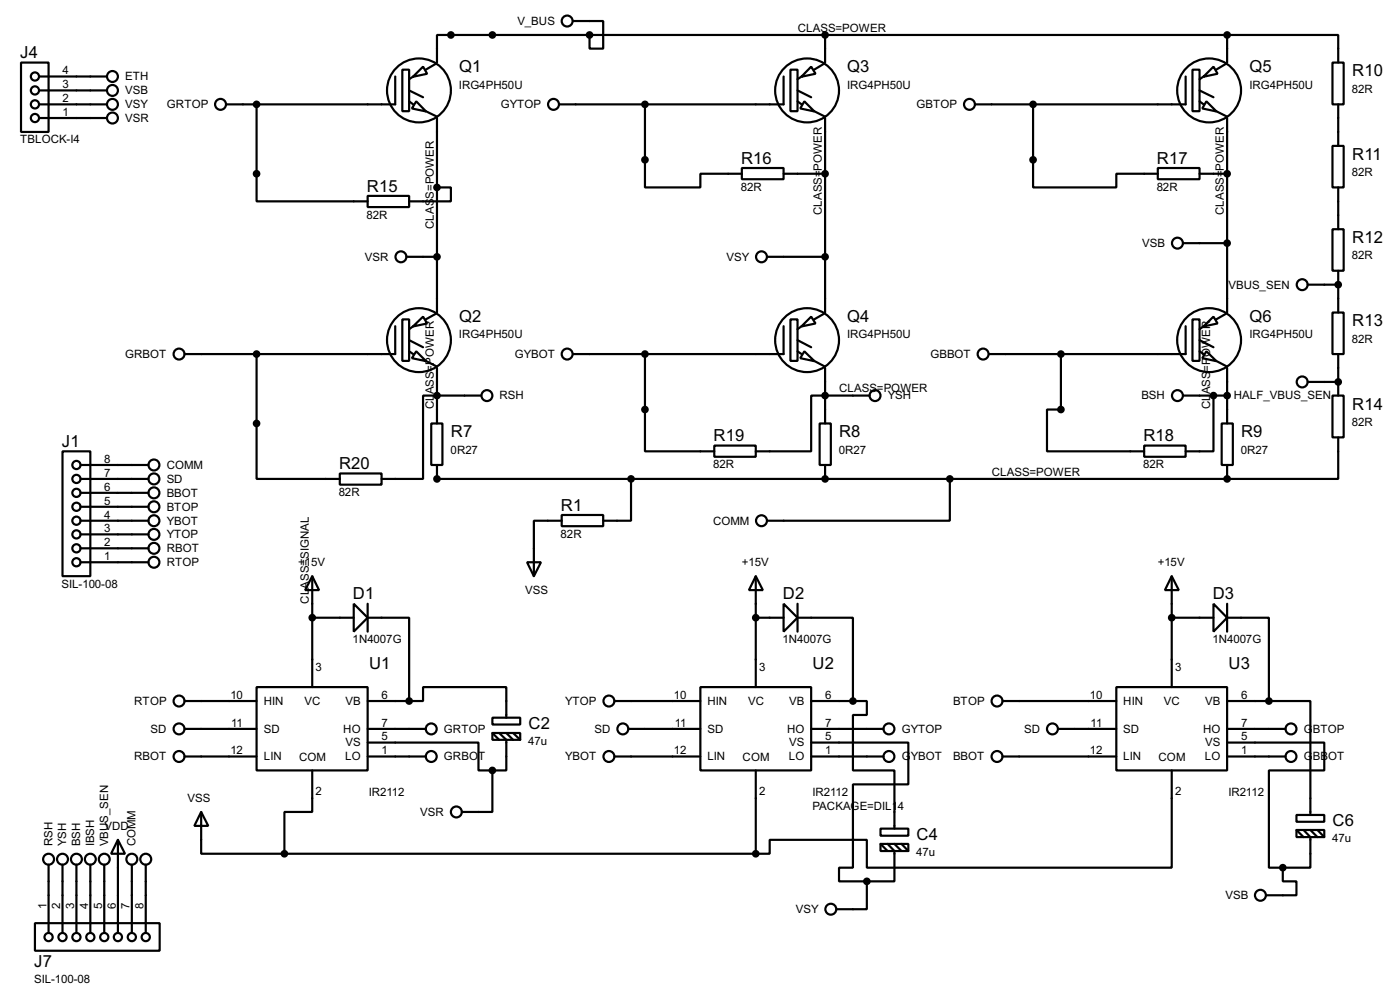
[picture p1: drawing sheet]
<svg xmlns="http://www.w3.org/2000/svg" width="256mm" height="180mm" viewBox="0 0 256 180" stroke-linecap="round" stroke-linejoin="round" font-family="sans-serif">
<g fill="none" stroke="#000" stroke-width=".4">
<path d="M3.9 11.5h5v12.7h-5zM7.2 19.1h12.4M7.2 14h12.4M7.2 16.6h12.4M47 19.1v17.8h20.4M72.4 14v5.1h-30.9M73.7 12.8h1.3v7.6h-1.3zM75 18.6l.7 .5M75 16.6l2.5 1.2M75.7 14.1l1.8-1.9 .8 1.3zM75.7 14l-.7 .5M76.3 18.6l1.8 1.8-2.6-.5z"/>
<path d="M79.8 11.7l-1.8 1.1M105 3.9h5.5v5h-2.5v-2.5M118.2 19.1v15.2h10.1v-2.5h7.6M143.6 14v5.1h-41.2M144.8 12.8h1.3v7.6h-1.3zM146.1 18.6l.8 .5M146.1 16.6l2.5 1.2M146.9 14l-.8 .5M147.4 18.6l1.8 1.8-2.6-.5zM148.6 12.2l.8 1.3-2.6 .6zM150.9 11.7l-1.7 1.1M151.2 6.4v5.1"/>
<path d="M189.3 19.1v15.2h15.2v-2.5h7.6M217.2 14v5.1h-38.6M218.5 12.8h1.3v7.6h-1.3zM219.8 18.6l.7 .5M219.8 16.6l2.5 1.2M220.5 14.1l1.8-1.9 .8 1.3zM220.5 14l-.7 .5M221 18.6l1.9 1.8-2.6-.5zM224.6 11.7l-1.8 1.1M224.8 6.4h-144.7v5.1M224.8 6.4h20.4v5.1M224.8 6.4v5.1"/>
<path d="M244.1 11.5h2.1v7.6h-2.1zM245.2 19.1v7.6M7.2 21.6h12.4M67.4 35.9h7.6v2h-7.6zM78 20.4l2.1 1M80.1 34.3h2.5v2.6h-7.6M80.1 21.6v35.6M135.9 30.8h7.7v2h-7.7zM143.6 31.8h7.6M149.2 20.4l2 1M151.2 21.6v35.6M212.1 30.8h7.7v2h-7.7z"/>
<path d="M219.8 31.8h5M222.8 20.4l2 1M224.8 21.6v35.6M244.1 26.7h2.1v7.6h-2.1zM245.2 34.3v7.7M72.4 59.7v5.1h-38.6M73.7 58.5h1.3v7.6h-1.3zM74.5 47h5.6M75.7 59.8l1.8-1.8 .8 1.2zM75.7 59.7l-.7 .6M79.8 57.5l-1.8 1M140.5 47h10.7"/>
<path d="M143.6 59.7v5.1h-38.6M144.8 58.5h1.3v7.6h-1.3zM146.8 59.8l1.8-1.8 .8 1.2zM146.9 59.7l-.8 .6M150.9 57.5l-1.7 1M216.7 44.5h8.1M217.2 59.7v5.1h-36M218.5 58.5h1.3v7.6h-1.3zM220.5 59.8l1.8-1.8 .8 1.2zM220.5 59.7l-.7 .6M224.6 57.5l-1.8 1M239.6 52.1h5.6"/>
<path d="M244.1 42h2.1v7.6h-2.1zM244.1 57.2h2.1v7.6h-2.1zM245.2 49.6v7.6M47 64.8v22.9h15.3M75 64.3l.7 .5M75 62.3l2.5 1.3M76.3 64.3l1.8 1.8-2.6-.5zM78 66.1l2.1 1M79 77.5h2.1v7.6h-2.1zM80.1 67.4v10.1M88.2 72.4h-10.7v15.3h-7.6M118.2 64.8v17.8h12.7"/>
<path d="M146.1 64.3l.8 .5M146.1 62.3l2.5 1.3M147.4 64.3l1.8 1.8-2.6-.5zM149.2 66.1l2 1M150.2 77.5h2v7.6h-2zM151.2 67.4v10.1M159.3 72.4h-10.7v10.2h-10.1M194.4 64.8v10.2h-2.6v7.6h17.8M216.7 72.4h8.1M219.8 64.3l.7 .5M219.8 62.3l2.5 1.3M221 64.3l1.9 1.8-2.6-.5z"/>
<path d="M222.3 72.4v10.2h-5.1M222.8 66.1l2 1M223.8 77.5h2.1v7.6h-2.1zM224.8 67.4v10.1M239.6 69.9h5.6M244.1 72.4h2.1v7.7h-2.1zM245.2 64.8v7.6M11.5 82.6h5.1v22.9h-5.1zM14.8 87.7h12.4M14.8 97.8h12.4M14.8 95.3h12.4M14.8 92.8h12.4"/>
<path d="M14.8 90.2h12.4M14.8 85.1h12.4M62.3 86.7h7.6v2h-7.6zM80.1 85.1v2.6h144.7M102.9 94.3h7.6v2h-7.6zM102.9 95.3h-5.1v10.2M115.6 87.7v7.6h-5.1M130.9 81.6h7.6v2h-7.6zM151.2 85.1v2.6M174 87.7v7.6h-33.5M209.6 81.6h7.6v2h-7.6zM224.8 85.1v2.6"/>
<path d="M245.2 80.1v7.6h-20.4M14.8 102.9h12.4M14.8 100.4h12.4M57.2 105.5l1.3 2.5h-2.6zM57.2 105.5v20.3M57.2 113.1h7.6M64.8 110.5l2.6 2.6-2.6 2.5zM67.4 113.1h7.6v15.2M67.4 110.5v5.1M96.6 102.9h2.5l-1.3 2.6zM138.5 105.5l1.3 2.5h-2.6zM138.5 113.1h5.1"/>
<path d="M138.5 105.5v20.3M143.6 110.5l2.5 2.6-2.5 2.5zM146.1 113.1h10.2v15.2M146.1 110.5v5.1M214.7 105.5l1.3 2.5h-2.6zM214.7 113.1h7.6M214.7 105.5v20.3M222.3 110.5l2.5 2.6-2.5 2.5zM224.8 113.1h7.7v15.2M224.8 110.5v5.1M33.8 128.3h13.2M33.8 138.5h13.2"/>
<path d="M33.8 133.4h13.2M47 125.8h20.4v15.2h-20.4zM67.4 135.9h20.3v5.1h2.5M67.4 128.3h7.6M67.4 138.5h10.6M67.4 133.4h10.6M75 128.3h2.5v-2.5h15.3v5.6M90.2 131.4h5.1v1.2h-5.1zM90.2 134.2h5.1v1.2h-5.1zM90.2 134.2l1.3 1.2M91.5 134.2l1.3 1.2v5.6h-2.6M92.8 134.2l1.2 1.2"/>
<path d="M94 134.2l1.3 1.2M112.6 128.3h15.7M112.6 138.5h15.7M115.1 133.4h13.2M128.3 125.8h20.3v15.2h-20.3zM148.6 135.9h17.8v7.7h-10.1v15.2h-2.6v2.5h5.1M148.6 128.3h7.7M148.6 138.5h13.3M148.6 133.4h13.3M156.3 128.3h2.5v2.6h-2.5v10.1h7.6v10.7M183.7 128.3h20.8M183.7 138.5h20.8"/>
<path d="M193.9 133.4h10.6M204.5 125.8h20.3v15.2h-20.3zM224.8 135.9h17.8v5.1h-10.1v17.8h2.5M224.8 128.3h7.7M224.8 138.5h10.7M224.8 133.4h10.7M232.5 128.3h7.6v20.9M8.9 158.3v12.4M11.5 158.3v12.4M14 158.3v12.4M16.6 158.3v12.4M19.1 158.3v12.4"/>
<path d="M21.6 153.7l1.3 2.6h-2.5zM21.6 153.7v17M24.2 158.3v12.4M26.7 158.3v12.4M36.9 148.6l1.3 2.6h-2.6zM36.9 148.6v7.7h15.2M52.1 156.3h86.4M57.2 141v7.6h-5.1v7.7M90.2 141v7.6h-5.6M138.5 141v15.3M161.3 151.7h5.1v1.3h-5.1zM161.3 154.5h5.1v1.3h-5.1z"/>
<path d="M161.3 154.5l1.3 1.3M162.6 154.5l1.3 1.3v5.5h-5.1M163.9 154.5l1.3 1.3M165.2 154.5l1.2 1.3M214.7 141v17.8h-55.9v-5.1h-17.8v2.6h-2.5M235 158.8v2.5h2.5v2.6h-5.5M237.5 149.2h5.1v1.2h-5.1zM237.5 151.9h5.1v1.3h-5.1zM237.5 151.9l1.3 1.3M238.8 151.9l1.3 1.3v5.6h-5.1M240.1 151.9l1.3 1.3M241.4 151.9l1.2 1.3"/>
<path d="M6.4 169h22.9v5h-22.9zM158.8 161.3v5.1h-5.6"/>
<circle cx="6.4" cy="19.1" r=".75"/>
<circle cx="6.4" cy="14" r=".75"/>
<circle cx="6.4" cy="16.6" r=".75"/>
<circle cx="20.6" cy="16.6" r="1"/>
<circle cx="20.6" cy="19.1" r="1"/>
<circle cx="20.6" cy="14" r="1"/>
<circle cx="40.4" cy="19.1" r="1"/>
<circle cx="76.7" cy="16.6" r="5.9"/>
<circle cx="101.4" cy="19.1" r="1"/>
<circle cx="103.9" cy="3.9" r="1"/>
<circle cx="147.8" cy="16.6" r="5.9"/>
<circle cx="177.6" cy="19.1" r="1"/>
<circle cx="221.5" cy="16.6" r="5.9"/>
<circle cx="6.4" cy="21.6" r=".75"/>
<circle cx="20.6" cy="21.6" r="1"/>
<circle cx="73.4" cy="47" r="1"/>
<circle cx="139.5" cy="47" r="1"/>
<circle cx="215.7" cy="44.5" r="1"/>
<circle cx="238.5" cy="52.1" r="1"/>
<circle cx="32.8" cy="64.8" r="1"/>
<circle cx="76.7" cy="62.3" r="5.9"/>
<circle cx="89.2" cy="72.4" r="1"/>
<circle cx="103.9" cy="64.8" r="1"/>
<circle cx="147.8" cy="62.3" r="5.9"/>
<circle cx="160.3" cy="72.4" r="1"/>
<circle cx="180.1" cy="64.8" r="1"/>
<circle cx="215.7" cy="72.4" r="1"/>
<circle cx="221.5" cy="62.3" r="5.9"/>
<circle cx="238.5" cy="69.9" r="1"/>
<circle cx="14" cy="97.8" r=".75"/>
<circle cx="14" cy="95.3" r=".75"/>
<circle cx="14" cy="87.7" r=".75"/>
<circle cx="14" cy="85.1" r=".75"/>
<circle cx="14" cy="92.8" r=".75"/>
<circle cx="14" cy="90.2" r=".75"/>
<circle cx="28.2" cy="97.8" r="1"/>
<circle cx="28.2" cy="95.3" r="1"/>
<circle cx="28.2" cy="92.8" r="1"/>
<circle cx="28.2" cy="87.7" r="1"/>
<circle cx="28.2" cy="85.1" r="1"/>
<circle cx="28.2" cy="90.2" r="1"/>
<circle cx="139.5" cy="95.3" r="1"/>
<circle cx="14" cy="100.4" r=".75"/>
<circle cx="14" cy="102.9" r=".75"/>
<circle cx="28.2" cy="102.9" r="1"/>
<circle cx="28.2" cy="100.4" r="1"/>
<circle cx="32.8" cy="138.5" r="1"/>
<circle cx="32.8" cy="128.3" r="1"/>
<circle cx="32.8" cy="133.4" r="1"/>
<circle cx="79" cy="133.4" r="1"/>
<circle cx="79" cy="138.5" r="1"/>
<circle cx="111.5" cy="138.5" r="1"/>
<circle cx="111.5" cy="128.3" r="1"/>
<circle cx="114.1" cy="133.4" r="1"/>
<circle cx="162.8" cy="138.5" r="1"/>
<circle cx="162.8" cy="133.4" r="1"/>
<circle cx="182.6" cy="128.3" r="1"/>
<circle cx="182.6" cy="138.5" r="1"/>
<circle cx="192.8" cy="133.4" r="1"/>
<circle cx="236.5" cy="133.4" r="1"/>
<circle cx="236.5" cy="138.5" r="1"/>
<circle cx="8.9" cy="157.3" r="1"/>
<circle cx="11.4" cy="157.3" r="1"/>
<circle cx="14" cy="157.3" r="1"/>
<circle cx="16.5" cy="157.3" r="1"/>
<circle cx="19.1" cy="157.3" r="1"/>
<circle cx="24.1" cy="157.3" r="1"/>
<circle cx="26.7" cy="157.3" r="1"/>
<circle cx="83.6" cy="148.6" r="1"/>
<circle cx="8.9" cy="171.5" r=".75"/>
<circle cx="11.4" cy="171.5" r=".75"/>
<circle cx="14" cy="171.5" r=".75"/>
<circle cx="16.5" cy="171.5" r=".75"/>
<circle cx="19.1" cy="171.5" r=".75"/>
<circle cx="21.6" cy="171.5" r=".75"/>
<circle cx="24.1" cy="171.5" r=".75"/>
<circle cx="26.7" cy="171.5" r=".75"/>
<circle cx="152.2" cy="166.4" r="1"/>
<circle cx="230.9" cy="163.9" r="1"/>
</g>
<g fill="#000">
<circle cx="245.2" cy="52.1" r=".2"/>
<circle cx="245.2" cy="69.9" r=".2"/>
<circle cx="80.1" cy="87.7" r=".2"/>
<circle cx="151.2" cy="87.7" r=".2"/>
<circle cx="224.8" cy="87.7" r=".2"/>
</g>
<g fill="#000" stroke="#000" stroke-width=".4">
<circle cx="47" cy="19.1" r=".5"/>
<circle cx="82.6" cy="6.4" r=".5"/>
<circle cx="90.2" cy="6.4" r=".5"/>
<circle cx="108" cy="6.4" r=".5"/>
<circle cx="118.1" cy="19.1" r=".5"/>
<circle cx="151.1" cy="6.4" r=".5"/>
<circle cx="189.2" cy="19.1" r=".5"/>
<circle cx="224.8" cy="6.4" r=".5"/>
<circle cx="47" cy="31.8" r=".5"/>
<circle cx="80" cy="34.3" r=".5"/>
<circle cx="118.1" cy="29.3" r=".5"/>
<circle cx="151.1" cy="31.8" r=".5"/>
<circle cx="189.2" cy="29.3" r=".5"/>
<circle cx="224.8" cy="31.8" r=".5"/>
<circle cx="80" cy="47" r=".5"/>
<circle cx="151.1" cy="47" r=".5"/>
<circle cx="224.8" cy="44.5" r=".5"/>
<circle cx="245.1" cy="52.1" r=".5"/>
<circle cx="47" cy="77.5" r=".5"/>
<circle cx="47" cy="64.8" r=".5"/>
<circle cx="80" cy="72.4" r=".5"/>
<circle cx="118.1" cy="64.8" r=".5"/>
<circle cx="118.1" cy="75" r=".5"/>
<circle cx="151.1" cy="72.4" r=".5"/>
<circle cx="194.3" cy="75" r=".5"/>
<circle cx="194.3" cy="64.8" r=".5"/>
<circle cx="222.3" cy="72.4" r=".5"/>
<circle cx="224.8" cy="72.4" r=".5"/>
<circle cx="245.1" cy="69.9" r=".5"/>
<circle cx="80" cy="87.7" r=".5"/>
<circle cx="115.6" cy="87.7" r=".5"/>
<circle cx="151.1" cy="87.7" r=".5"/>
<circle cx="174" cy="87.7" r=".5"/>
<circle cx="224.8" cy="87.7" r=".5"/>
<circle cx="57.2" cy="113.1" r=".5"/>
<circle cx="138.4" cy="113.1" r=".5"/>
<circle cx="214.6" cy="113.1" r=".5"/>
<circle cx="74.9" cy="128.3" r=".5"/>
<circle cx="156.2" cy="128.3" r=".5"/>
<circle cx="232.4" cy="128.3" r=".5"/>
<circle cx="52.1" cy="156.3" r=".5"/>
<circle cx="90.2" cy="141" r=".5"/>
<circle cx="138.4" cy="156.3" r=".5"/>
<circle cx="235" cy="158.8" r=".5"/>
<circle cx="158.8" cy="161.3" r=".5"/>
</g>
<g font-size="3.4">
<text x="3.7" y="10.6">J4</text>
<text x="84.1" y="13.2">Q1</text>
<text x="155.2" y="13.2">Q3</text>
<text x="228.9" y="13.2">Q5</text>
<text x="247.7" y="14">R10</text>
<text x="135.8" y="30">R16</text>
<text x="212" y="30">R17</text>
<text x="247.7" y="29.3">R11</text>
<text x="67.2" y="35.1">R15</text>
<text x="247.7" y="44.5">R12</text>
<text x="84.1" y="58.9">Q2</text>
<text x="155.2" y="58.9">Q4</text>
<text x="228.9" y="58.9">Q6</text>
<text x="247.7" y="59.8">R13</text>
<text x="247.7" y="75">R14</text>
<text x="11.3" y="81.8">J1</text>
<text x="82.6" y="80.1">R7</text>
<text x="130.7" y="80.8">R19</text>
<text x="153.7" y="80.1">R8</text>
<text x="209.5" y="80.8">R18</text>
<text x="227.4" y="80.1">R9</text>
<text x="62.1" y="85.9">R20</text>
<text x="102.8" y="93.5">R1</text>
<text x="64.7" y="109.7">D1</text>
<text x="143.4" y="109.7">D2</text>
<text x="222.2" y="109.7">D3</text>
<text x="67.6" y="122.4">U1</text>
<text x="148.9" y="122.4">U2</text>
<text x="225.1" y="122.4">U3</text>
<text x="96.8" y="133.4">C2</text>
<text x="167.9" y="153.7">C4</text>
<text x="244.1" y="151.2">C6</text>
<text x="6.3" y="177">J7</text>
</g>
<g font-size="2.4">
<text x="94.8" y="4.6">V_BUS</text>
<text x="146.1" y="5.8">CLASS=POWER</text>
<text x="11.5" y="16.2">3</text>
<text x="11.5" y="13.6">4</text>
<text x="22.9" y="14.7">ETH</text>
<text x="22.9" y="17.3">VSB</text>
<text x="84.1" y="16.2">IRG4PH50U</text>
<text x="155.2" y="16.2">IRG4PH50U</text>
<text x="228.9" y="16.2">IRG4PH50U</text>
<text x="247.7" y="16.9">82R</text>
<text x="11.5" y="21.2">1</text>
<text x="11.5" y="18.7">2</text>
<text x="22.9" y="19.8">VSY</text>
<text x="22.9" y="22.3">VSR</text>
<text x="30.6" y="19.8">GRTOP</text>
<text x="91.7" y="19.8">GYTOP</text>
<text x="167.9" y="19.8">GBTOP</text>
<text x="3.7" y="26.3">TBLOCK-I4</text>
<text x="135.7" y="34.9">82R</text>
<text x="150.6" y="31.2" transform="rotate(-90 150.6 31.2)">POWER</text>
<text x="211.9" y="34.9">82R</text>
<text x="224.2" y="31.2" transform="rotate(-90 224.2 31.2)">POWER</text>
<text x="247.7" y="32.2">82R</text>
<text x="67.2" y="40">82R</text>
<text x="79.5" y="41.9" transform="rotate(-90 79.5 41.9)">CLAS</text>
<text x="79.5" y="36.4" transform="rotate(-90 79.5 36.4)">S=POWER</text>
<text x="150.6" y="39.4" transform="rotate(-90 150.6 39.4)">CLASS=</text>
<text x="224.2" y="39.4" transform="rotate(-90 224.2 39.4)">CLASS=</text>
<text x="66.8" y="47.7">VSR</text>
<text x="133.1" y="47.7">VSY</text>
<text x="209.2" y="45.2">VSB</text>
<text x="247.7" y="47.4">82R</text>
<text x="225" y="52.8">VBUS_SEN</text>
<text x="22.9" y="65.5">GRBOT</text>
<text x="84.1" y="61.9">IRG4PH50U</text>
<text x="94.3" y="65.5">GYBOT</text>
<text x="155.2" y="61.9">IRG4PH50U</text>
<text x="170.4" y="65.5">GBBOT</text>
<text x="228.9" y="61.9">IRG4PH50U</text>
<text x="247.7" y="62.7">82R</text>
<text x="153.7" y="71.8">CLASS=POWER</text>
<text x="79.5" y="74.9" transform="rotate(-90 79.5 74.9)">CL</text>
<text x="79.5" y="72.2" transform="rotate(-90 79.5 72.2)">ASS=POWER</text>
<text x="91.5" y="73.1">RSH</text>
<text x="162.6" y="73.1">YSH</text>
<text x="209.1" y="73.1">BSH</text>
<text x="221.7" y="74.9" transform="rotate(-90 221.7 74.9)">CL</text>
<text x="221.7" y="72.2" transform="rotate(-90 221.7 72.2)">ASS=POWER</text>
<text x="226" y="73.1">HALF_VBUS_SEN</text>
<text x="247.7" y="78">82R</text>
<text x="82.6" y="83">0R27</text>
<text x="153.7" y="83">0R27</text>
<text x="227.3" y="83">0R27</text>
<text x="19.1" y="89.8">6</text>
<text x="19.1" y="87.3">7</text>
<text x="19.1" y="84.7">8</text>
<text x="30.5" y="88.4">SD</text>
<text x="30.5" y="85.8">COMM</text>
<text x="130.7" y="85.7">82R</text>
<text x="181.7" y="87.1">CLASS=POWER</text>
<text x="209.4" y="85.7">82R</text>
<text x="19.1" y="94.9">4</text>
<text x="19.1" y="92.4">5</text>
<text x="30.5" y="93.5">BTOP</text>
<text x="30.5" y="90.9">BBOT</text>
<text x="62.1" y="90.8">82R</text>
<text x="19.1" y="100">2</text>
<text x="19.1" y="97.4">3</text>
<text x="30.5" y="101.1">RBOT</text>
<text x="30.5" y="98.5">YTOP</text>
<text x="30.5" y="96">YBOT</text>
<text x="102.7" y="98.4">82R</text>
<text x="130.6" y="96">COMM</text>
<text x="11.3" y="107.6">SIL-100-08</text>
<text x="19.1" y="102.5">1</text>
<text x="30.5" y="103.6">RTOP</text>
<text x="54.7" y="103.6">+15V</text>
<text x="56.6" y="107.7" transform="rotate(-90 56.6 107.7)">ASS=SIGNAL</text>
<text x="135.9" y="103.6">+15V</text>
<text x="212.1" y="103.6">+15V</text>
<text x="56.6" y="110.5" transform="rotate(-90 56.6 110.5)">CL</text>
<text x="96.2" y="108.7">VSS</text>
<text x="64.6" y="117.7">1N4007G</text>
<text x="143.4" y="117.7">1N4007G</text>
<text x="222.1" y="117.7">1N4007G</text>
<text x="57.8" y="122.8">3</text>
<text x="139.1" y="122.8">3</text>
<text x="215.3" y="122.8">3</text>
<text x="24.6" y="129">RTOP</text>
<text x="42.2" y="127.9">10</text>
<text x="48.3" y="129">HIN</text>
<text x="55.8" y="129">VC</text>
<text x="63.3" y="129">VB</text>
<text x="69.9" y="127.9">6</text>
<text x="103.5" y="129">YTOP</text>
<text x="123.5" y="127.9">10</text>
<text x="129.6" y="129">HIN</text>
<text x="137" y="129">VC</text>
<text x="144.6" y="129">VB</text>
<text x="151.2" y="127.9">6</text>
<text x="174.6" y="129">BTOP</text>
<text x="199.7" y="127.9">10</text>
<text x="205.8" y="129">HIN</text>
<text x="213.2" y="129">VC</text>
<text x="220.8" y="129">VB</text>
<text x="227.4" y="127.9">6</text>
<text x="27.6" y="134.1">SD</text>
<text x="42.4" y="133">11</text>
<text x="48.3" y="134.1">SD</text>
<text x="62.9" y="134.1">HO</text>
<text x="63.3" y="136.6">VS</text>
<text x="69.9" y="133">7</text>
<text x="69.9" y="135.5">5</text>
<text x="81.3" y="134.1">GRTOP</text>
<text x="96.8" y="136.4">47u</text>
<text x="108.9" y="134.1">SD</text>
<text x="123.6" y="133">11</text>
<text x="129.6" y="134.1">SD</text>
<text x="144.2" y="134.1">HO</text>
<text x="144.6" y="136.6">VS</text>
<text x="151.2" y="133">7</text>
<text x="151.2" y="135.5">5</text>
<text x="165.2" y="134.1">GYTOP</text>
<text x="187.6" y="134.1">SD</text>
<text x="199.8" y="133">11</text>
<text x="205.8" y="134.1">SD</text>
<text x="220.4" y="134.1">HO</text>
<text x="220.8" y="136.6">VS</text>
<text x="227.4" y="133">7</text>
<text x="227.4" y="135.5">5</text>
<text x="238.8" y="134.1">G</text>
<text x="240.5" y="134.1">BTOP</text>
<text x="24.6" y="139.2">RBOT</text>
<text x="42.2" y="138.1">12</text>
<text x="48.3" y="139.2">LIN</text>
<text x="54.8" y="139.4">COM</text>
<text x="63.2" y="139.2">LO</text>
<text x="69.9" y="138.1">1</text>
<text x="81.3" y="139.2">GRBOT</text>
<text x="103.5" y="139.2">YBOT</text>
<text x="123.5" y="138.1">12</text>
<text x="129.6" y="139.2">LIN</text>
<text x="136" y="139.4">COM</text>
<text x="144.5" y="139.2">LO</text>
<text x="151.2" y="138.1">1</text>
<text x="165.2" y="139.2">G</text>
<text x="166.8" y="139.2">YBOT</text>
<text x="174.6" y="139.2">BBOT</text>
<text x="199.7" y="138.1">12</text>
<text x="205.8" y="139.2">LIN</text>
<text x="212.2" y="139.4">COM</text>
<text x="220.7" y="139.2">LO</text>
<text x="227.4" y="138.1">1</text>
<text x="238.8" y="139.2">G</text>
<text x="240.5" y="139.2">BB</text>
<text x="243.3" y="139.2">OT</text>
<text x="34.3" y="146.8">VSS</text>
<text x="57.8" y="145.5">2</text>
<text x="67.6" y="145.7">IR2112</text>
<text x="77" y="149.3">VSR</text>
<text x="139.1" y="145.5">2</text>
<text x="148.8" y="145.7">IR2112</text>
<text x="148.8" y="148.2">PACKAGE=DIL1</text>
<text x="164.5" y="148.2">4</text>
<text x="215.3" y="145.5">2</text>
<text x="225" y="145.7">IR2112</text>
<text x="9.6" y="154.9" transform="rotate(-90 9.6 154.9)">RSH</text>
<text x="12.2" y="154.9" transform="rotate(-90 12.2 154.9)">YSH</text>
<text x="14.7" y="154.9" transform="rotate(-90 14.7 154.9)">BSH</text>
<text x="17.3" y="154.9" transform="rotate(-90 17.3 154.9)">IBSH</text>
<text x="19.1" y="151.9">VDD</text>
<text x="19.8" y="154.9" transform="rotate(-90 19.8 154.9)">VBUS_SEN</text>
<text x="24.9" y="154.9" transform="rotate(-90 24.9 154.9)">COMM</text>
<text x="244.1" y="154.2">47u</text>
<text x="167.9" y="156.7">47u</text>
<text x="8.5" y="166.4" transform="rotate(-90 8.5 166.4)">1</text>
<text x="11.1" y="166.4" transform="rotate(-90 11.1 166.4)">2</text>
<text x="13.6" y="166.4" transform="rotate(-90 13.6 166.4)">3</text>
<text x="16.2" y="166.4" transform="rotate(-90 16.2 166.4)">4</text>
<text x="18.7" y="166.4" transform="rotate(-90 18.7 166.4)">5</text>
<text x="21.2" y="166.4" transform="rotate(-90 21.2 166.4)">6</text>
<text x="23.8" y="166.4" transform="rotate(-90 23.8 166.4)">7</text>
<text x="26.3" y="166.4" transform="rotate(-90 26.3 166.4)">8</text>
<text x="145.8" y="167.1">VSY</text>
<text x="224.5" y="164.6">VSB</text>
<text x="6.2" y="180">SIL-100-08</text>
</g>
</svg>
